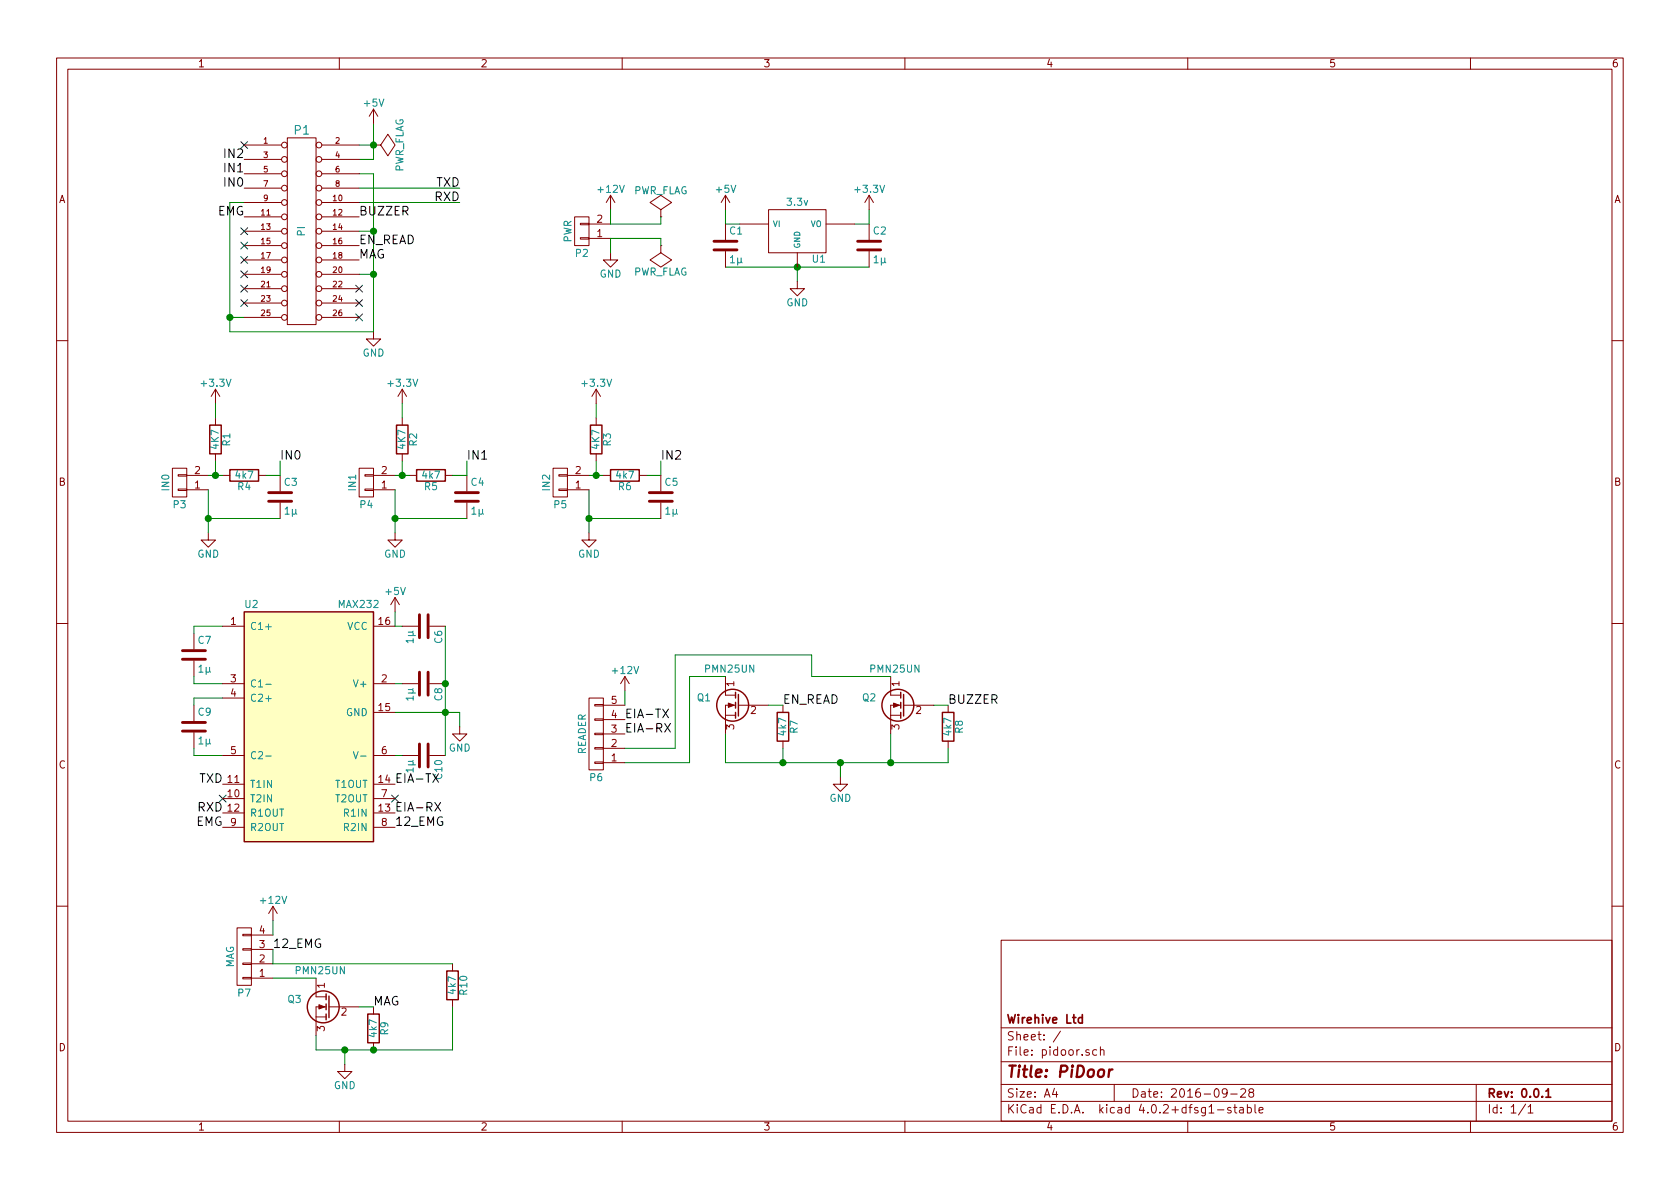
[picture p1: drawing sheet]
<svg xmlns="http://www.w3.org/2000/svg" width="297mm" height="210mm" viewBox="0 0 297 210" stroke-linecap="round" stroke-linejoin="round" font-family="sans-serif">
<g fill="none" stroke="#840000" stroke-width=".18">
<path d="M10 10.3h277v189.9h-277zM12 12.2h273v186.1h-273zM60 10.3v1.9M66 19.3v2.5M66 19.3l-.7 1.3M66 19.3l.8 1.3M110 10.3v1.9M160 10.3v1.9M210 10.3v1.9M260 10.3v1.9M43.2 25.6h6.6M43.2 28.2h6.6"/>
<path d="M43.2 30.7h6.6M43.2 33.3h6.6M43.2 35.8h6.6M43.2 38.3h6.6M50.8 24.4h5.1v33h-5.1zM56.9 25.6h6.6M56.9 28.2h6.6M56.9 30.7h6.6M56.9 33.3h6.6M56.9 35.8h6.6M56.9 38.3h6.6M66 25.6h.1"/>
<path d="M66 25.6h1.3l1.3-1.9 1.2 1.9-1.2 2-1.3-2M101.6 38.3h2.5v5.1h-2.5zM102.6 39.5h1.5v.2h-1.5zM104.1 39.6h3.8M107.9 34.5l-.7 1.3M107.9 34.5v2.6M107.9 34.5l.8 1.3M116.8 38.3h.1M116.8 37.1l1.9-1.3-1.9-1.3-1.9 1.3 1.9 1.3v1.2M128.3 34.5l-.8 1.3M128.3 34.5v2.6M128.3 39.6v2.8"/>
<path d="M128.3 34.5l.7 1.3M130.8 39.6h5.1M135.9 37.1h10.1v7.6h-10.1zM146 39.6h5.1M153.7 34.5l-.8 1.3M153.7 34.5v2.6M153.7 39.6v2.8M153.7 34.5l.7 1.3M43.2 48.5h6.6M43.2 51h6.6M43.2 40.9h6.6M43.2 53.6h6.6"/>
<path d="M43.2 43.4h6.6M43.2 56.1h6.6M43.2 46h6.6M56.9 48.5h6.6M56.9 51h6.6M56.9 40.9h6.6M56.9 53.6h6.6M56.9 43.4h6.6M56.9 56.1h6.6M56.9 46h6.6M66 58.7v1.2h1.3l-1.3 1.3-1.2-1.3h1.2M102.6 42h1.5v.3h-1.5z"/>
<path d="M104.1 42.2h3.8M107.9 44.7v1.3h1.3l-1.3 1.2-1.2-1.2h1.2M116.8 43.4h.1M116.8 43.4v1.3l1.9 1.3-1.9 1.2-1.9-1.2 1.9-1.3M128.3 44.4v2.8M141 49.8v1.2h1.2l-1.2 1.3-1.3-1.3h1.3M141 44.7v2.5M153.7 44.4v2.8M10 60.2h2M38.1 68.8v2.6M38.1 73.9v1.3M38.1 68.8l-.8 1.3"/>
<path d="M38.1 68.8l.8 1.3M71.1 68.8v2.6M71.1 73.9v1.3M71.1 68.8l-.7 1.3M71.1 68.8l.8 1.3M105.4 68.8l-.8 1.3M105.4 68.8v2.6M105.4 73.9v1.3M105.4 68.8l.8 1.3M285 60.2h2M30.5 82.8h2.5v5.1h-2.5zM31.5 83.9h1.5v.3h-1.5z"/>
<path d="M31.5 86.5h1.5v.2h-1.5zM33 86.6h3.8M33 84.1h3.8M36.8 94.2v1.3h1.3l-1.3 1.3-1.2-1.3h1.2M38.1 80.3v1.2M39.4 84.1h1.2M45.7 84.1h1.3M49.5 84.1v2.8M49.5 88.9v2.8M63.5 82.8h2.5v5.1h-2.5zM64.5 83.9h1.5v.3h-1.5zM64.5 86.5h1.5v.2h-1.5z"/>
<path d="M66 86.6h3.8M66 84.1h3.8M69.8 94.2v1.3h1.3l-1.3 1.3-1.2-1.3h1.2M71.1 80.3v1.2M72.4 84.1h1.3M78.7 84.1h1.3M82.5 84.1v2.8M82.5 88.9v2.8M97.8 82.8h2.5v5.1h-2.5zM98.8 83.9h1.5v.3h-1.5zM98.8 86.5h1.5v.2h-1.5zM100.3 86.6h3.8"/>
<path d="M100.3 84.1h3.8M104.1 94.2v1.3h1.3l-1.3 1.3-1.2-1.3h1.2M105.4 80.3v1.2M106.7 84.1h1.2M113 84.1h1.3M116.8 84.1v2.8M116.8 88.9v2.8M10 110.3h2M34.3 112v2.8M34.3 116.8v2.8M39.4 110.7h3.8M66 110.7h3.8"/>
<path d="M69.8 105.7l-.7 1.2M69.8 105.7v2.5M69.8 105.7l.8 1.2M71.1 110.7h2.8M75.9 110.7h2.8M110.5 119.6l-.8 1.3M110.5 119.6v2.6M110.5 119.6l.8 1.3M128.3 119.6v3.3h1.7M157.5 119.6v3.3h1.8M285 110.3h2M34.3 124.7v2.8"/>
<path d="M34.3 129.5v2.8M39.4 120.9h3.8M39.4 133.6h3.8M39.4 123.4h3.8M39.4 138.7h3.8M66 120.9h3.8M66 133.6h3.8M66 138.7h3.8M66 126h3.8M71.1 120.9h2.8M71.1 133.6h2.8M75.9 120.9h2.8"/>
<path d="M75.9 133.6h2.8M81.3 128.5v1.3h1.2l-1.2 1.3-1.3-1.3h1.3M104.1 123.4h2.6v12.7h-2.6zM105.2 124.6h1.5v.2h-1.5zM105.2 127.1h1.5v.3h-1.5zM105.2 129.7h1.5v.2h-1.5zM105.2 132.2h1.5v.3h-1.5zM105.2 134.7h1.5v.3h-1.5zM106.7 124.7h3.8M106.7 134.9h3.8M106.7 132.3h3.8M106.7 129.8h3.8"/>
<path d="M106.7 127.2h3.8M128.3 126.5h1.7M130 124.7h-1.7v5.1M130.6 124.7h5.3M138.4 124.7v1.3M138.4 131.1v1.2M148.6 137.4v1.3h1.3l-1.3 1.2-1.3-1.2h1.3M157.5 126.5h1.8M159.3 124.7h-1.8v5.1M159.8 124.7h5.3M167.6 124.7v1.3M167.6 131.1v1.2"/>
<path d="M39.4 141.2h3.8M39.4 146.3h3.8M39.4 143.8h3.8M66 141.2h3.8M66 146.3h3.8M66 143.8h3.8M10 160.2h2M41.9 164.1h2.5v10.1h-2.5zM42.9 165.2h1.5v.3h-1.5zM42.9 167.8h1.5v.2h-1.5zM42.9 170.3h1.5v.3h-1.5zM42.9 172.8h1.5v.3h-1.5z"/>
<path d="M44.4 173h3.9M44.4 170.4h3.9M44.4 167.9h3.9M44.4 165.3h3.9M48.3 160.3l-.8 1.2M48.3 160.3v2.5M48.3 160.3l.7 1.2M55.9 179.8h1.8M55.9 173v3.3h1.8M57.7 178h-1.8v5.1M58.2 178h5.3M66 178v1.3"/>
<path d="M80 170.4v1.3M80 176.8v1.2M177 166.3h108v32h-108zM285 160.2h2M60 198.3v1.9M61 188.2v1.3h1.2l-1.2 1.2-1.3-1.2h1.3M66 184.4v1.3M110 198.3v1.9M160 198.3v1.9M177 194.8h108M177 191.8h108M177 187.8h108"/>
<path d="M177 181.8h108M186.4 192.5l-.3 1h.9M186.8 193v1M187.5 182.3l-1.3 2M193.9 185.7l-.4-.1-.3 .3 .1 .6 .2 .1 .4-.1M194.6 185.7l.2-.1 .3 .1 .1 .9M194.6 185.1v1.5M197 191.8v3M210 198.3v1.9M215.3 196.3h1.1M217 193.2l-.3 .3h-.3l-.3-.3v-.4l.2-.2 .4-.1 .2 .2a1.19 1.19 0 0 1-.2 1.2l-.4 .1M217.6 193.5h1.1"/>
<path d="M217.6 195.9a.37 .37 0 0 0-.6 .1l.1 .3 .5 .1 .1 .1-.2 .3-.5-.1M218.1 195.8h.6M218.3 195.3v1.3l.4 .2M219.2 195.9h.6v.9M219.4 192.7l.2-.2h.4l.2 .5-.9 1h.9M219.8 196.2l-.4 .1-.3 .2 .3 .3 .4-.1M220.5 195.9l.5-.1 .3 .3-.2 .6h-.6M220.5 195.3v1.5M221.1 193.2l-.3-.3 .1-.2 .2-.2 .4 .1 .2 .2-.1 .2-.6 .2a.48 .48 0 0 0-.1 .7l.2 .1 .5-.1a.48 .48 0 0 0-.2-.7M221.9 195.3v1.3l.2 .2M222.6 196.3l.7-.1v-.3l-.5-.1-.2 .2 .1 .7h.6M260 198.3v1.9"/>
<path d="M261 191.8v6.5M269.7 195.2l-1.2 2M270.2 195.8l.4-.5v1.5M270.2 196.8h.8"/>
<circle cx="50.3" cy="30.7" r=".51"/>
<circle cx="50.3" cy="28.2" r=".51"/>
<circle cx="50.3" cy="25.6" r=".51"/>
<circle cx="50.3" cy="35.8" r=".51"/>
<circle cx="50.3" cy="38.3" r=".51"/>
<circle cx="50.3" cy="33.3" r=".51"/>
<circle cx="56.4" cy="33.3" r=".51"/>
<circle cx="56.4" cy="35.8" r=".51"/>
<circle cx="56.4" cy="30.7" r=".51"/>
<circle cx="56.4" cy="25.6" r=".51"/>
<circle cx="56.4" cy="38.3" r=".51"/>
<circle cx="56.4" cy="28.2" r=".51"/>
<circle cx="50.3" cy="46" r=".51"/>
<circle cx="50.3" cy="40.9" r=".51"/>
<circle cx="50.3" cy="53.6" r=".51"/>
<circle cx="50.3" cy="43.4" r=".51"/>
<circle cx="50.3" cy="48.5" r=".51"/>
<circle cx="50.3" cy="51" r=".51"/>
<circle cx="50.3" cy="56.1" r=".51"/>
<circle cx="56.4" cy="40.9" r=".51"/>
<circle cx="56.4" cy="56.1" r=".51"/>
<circle cx="56.4" cy="48.5" r=".51"/>
<circle cx="56.4" cy="53.6" r=".51"/>
<circle cx="56.4" cy="43.4" r=".51"/>
<circle cx="56.4" cy="46" r=".51"/>
<circle cx="56.4" cy="51" r=".51"/>
</g>
<path d="M191.4 179.4v1.5M191.4 180l-.5-.1-.2 .3v.6l.2 .1 .5-.1M273.3 193l.5-.5v1.5M273.3 194h.9" fill="none" stroke="#840000" stroke-width=".3"/>
<path d="M196.1 189.1l-.1 1.3M196.7 189.1a.54 .54 0 0 0-.6 .4" fill="none" stroke="#840000" stroke-width=".41"/>
<g fill="none" stroke="#008400" stroke-width=".18">
<path d="M63.5 30.7h2.5v28h-25.4v-22.9M63.5 25.6h2.5M63.5 33.3h17.8M63.5 35.8h17.8M66 21.8v6.4h-2.5M107.9 37.1v2.5h8.9v-1.3M128.3 37.1v2.5h2.5M153.7 37.1v2.5h-2.6M40.6 56.1h2.6M63.5 48.5h2.5M63.5 40.9h2.5M116.8 43.4v-1.2h-8.9v2.5"/>
<path d="M128.3 47.2h25.4M141 47.2v2.6M38.1 71.4v2.5M71.1 71.4v2.5M105.4 71.4v2.5M36.8 84.1h2.6M36.8 86.6v7.6M36.8 91.7h12.7M38.1 81.5v2.6M49.5 81.5v2.6h-2.5M69.8 84.1h2.6M69.8 91.7h12.7"/>
<path d="M69.8 86.6v7.6M71.1 81.5v2.6M82.5 81.5v2.6h-2.5M104.1 84.1h2.6M104.1 91.7h12.7M104.1 86.6v7.6M105.4 81.5v2.6M116.8 81.5v2.6h-2.5M34.3 119.6v1.3h5.1M39.4 110.7h-5.1v1.3M69.8 108.2v2.5h1.3M78.7 110.7v22.9"/>
<path d="M128.3 119.6h-6.4v15.3h-11.4M157.5 119.6h-14v-3.8h-24.1v16.5h-8.9M34.3 132.3v1.3h5.1M39.4 123.4h-5.1v1.3M69.8 120.9h1.3M69.8 133.6h1.3M69.8 126h11.5v2.5M110.5 122.2v2.5M128.3 129.8v5.1h39.3v-2.6M135.9 124.7h2.5M138.4 132.3v2.6M148.6 134.9v2.5"/>
<path d="M157.5 129.8v5.1M165.1 124.7h2.5M48.3 162.8v2.5M48.3 167.9v2.5h31.7M48.3 173h7.6M63.5 178h2.5M80 178v7.7h-24.1v-2.6M61 185.7v2.5"/>
</g>
<g fill="none" stroke="#000084" stroke-width=".18">
<path d="M42.6 25l1.2 1.3M43.8 25l-1.2 1.3M42.6 45.4l1.2 1.2M42.6 47.9l1.2 1.2M42.6 50.4l1.2 1.3M42.6 53l1.2 1.2M42.6 40.3l1.2 1.2M42.6 42.8l1.2 1.2M43.8 45.4l-1.2 1.2M43.8 47.9l-1.2 1.2M43.8 50.4l-1.2 1.3M43.8 53l-1.2 1.2"/>
<path d="M43.8 40.3l-1.2 1.2M43.8 42.8l-1.2 1.2M62.9 53l1.2 1.2M62.9 55.5l1.2 1.2M62.9 50.4l1.2 1.3M64.1 53l-1.2 1.2M64.1 55.5l-1.2 1.2M64.1 50.4l-1.2 1.3M38.8 140.6l1.2 1.2M40 140.6l-1.2 1.2M69.2 140.6l1.3 1.2M70.5 140.6l-1.3 1.2"/>
</g>
<g fill="none" stroke="#840000" stroke-width=".25">
<path d="M37.1 75.2h2v5.1h-2zM70.1 75.2h2v5.1h-2zM104.4 75.2h2v5.1h-2zM40.6 83.1h5.1v2h-5.1zM73.7 83.1h5v2h-5zM107.9 83.1h5.1v2h-5.1zM43.2 108.2h22.8v40.6h-22.8zM130 122.4v1M130 124.2v1M130 126v1M130.6 122.8v3.8M137.4 126h2v5.1h-2z"/>
<path d="M159.3 122.4v1M159.3 124.2v1M159.3 126v1M159.8 122.8v3.8M166.6 126h2.1v5.1h-2.1zM57.7 175.8v1M57.7 177.5v1.1M57.7 179.3v1M58.2 176.1v3.9M65 179.3h2.1v5.1h-2.1zM79 171.7h2v5.1h-2z"/>
<circle cx="129.5" cy="124.7" r="2.82"/>
<circle cx="158.7" cy="124.7" r="2.82"/>
<circle cx="57.1" cy="178" r="2.82"/>
</g>
<g fill="none" stroke="#840000" stroke-width=".51">
<path d="M126.2 44.2h4.1M126.2 42.7h4.1M151.6 44.2h4.1M151.6 42.7h4.1M47.5 88.6h4.1M47.5 87.1h4.1M80.5 88.6h4.1M80.5 87.1h4.1M114.8 88.6h4.1M114.8 87.1h4.1M32.3 116.6h4M32.3 115.1h4"/>
<path d="M74.2 108.7v4.1M74.2 118.9v4M75.7 108.7v4.1M75.7 118.9v4M32.3 129.3h4M32.3 127.8h4M74.2 131.6v4M75.7 131.6v4"/>
</g>
<g fill="#008400" stroke="#008400" stroke-width=".25">
<circle cx="36.8" cy="91.7" r=".51"/>
<circle cx="38.1" cy="84.1" r=".51"/>
<circle cx="69.9" cy="91.7" r=".51"/>
<circle cx="71.1" cy="84.1" r=".51"/>
<circle cx="105.4" cy="84.1" r=".51"/>
<circle cx="104.1" cy="91.7" r=".51"/>
<circle cx="141" cy="47.2" r=".51"/>
<circle cx="61" cy="185.7" r=".51"/>
<circle cx="157.5" cy="134.9" r=".51"/>
<circle cx="138.4" cy="134.9" r=".51"/>
<circle cx="148.6" cy="134.9" r=".51"/>
<circle cx="78.7" cy="126" r=".51"/>
<circle cx="78.7" cy="120.9" r=".51"/>
<circle cx="66" cy="48.5" r=".51"/>
<circle cx="40.6" cy="56.1" r=".51"/>
<circle cx="66" cy="185.7" r=".51"/>
<circle cx="66" cy="25.6" r=".51"/>
<circle cx="66" cy="40.9" r=".51"/>
</g>
<g fill="#840000" stroke="#840000" stroke-width=".18">
<path d="M128.8 124.3l1 .4-1 .4z"/>
<path d="M56.4 177.7l1 .3-1 .4z"/>
<path d="M158 124.3l1 .4-1 .4z"/>
</g>
<path d="M76.5 136.8l1 1.5M77.5 136.8l-1 1.5M117.2 125.4l1 1.5M117.5 127.9l1 1.6M118.2 125.4l-1 1.5M118.5 127.9l-1 1.6M76.9 141.9l1 1.5M77.9 141.9l-1 1.5" fill="none" stroke="#000" stroke-width=".18"/>
<path d="M43.2 108.2h22.8v40.6h-22.8z" fill="#ffffc2" stroke="#ffffc2" stroke-width=".18"/>
<path d="M47 121h1M47 133.7h1M62.5 132.9l.4 1.3 .4-1.3M63.8 133.7h.9" fill="none" stroke="#008484" stroke-width=".18"/>
<text font-size="2.8" fill="#840000" x="178" y="190.5">Title: PiDoor</text>
<text font-size="2.1" fill="#008484" x="52" y="23.8">P1</text>
<g font-size="2.1">
<text x="39.9" y="27.9">IN2</text>
<text x="39.9" y="30.5">IN1</text>
<text x="39.9" y="33">IN0</text>
<text x="76.8" y="35.6">RXD</text>
<text x="77" y="33">TXD</text>
<text x="38.4" y="38.1">EMG</text>
<text x="63.5" y="38.1">BUZZER</text>
<text x="63.5" y="43.2">EN_READ</text>
<text x="63.5" y="45.7">MAG</text>
<text x="49.5" y="81.3">IN0</text>
<text x="82.5" y="81.3">IN1</text>
<text x="116.8" y="81.3">IN2</text>
<text x="138.4" y="124.5">EN_READ</text>
<text x="167.6" y="124.5">BUZZER</text>
<text x="110.5" y="127">EIA-TX</text>
<text x="110.5" y="129.5">EIA-RX</text>
<text x="34.9" y="143.5">RXD</text>
<text x="35.1" y="138.4">TXD</text>
<text x="69.8" y="138.4">EIA-TX</text>
<text x="69.8" y="143.5">EIA-RX</text>
<text x="34.5" y="146">EMG</text>
<text x="69.8" y="146">12_EMG</text>
<text x="48.3" y="167.6">12_EMG</text>
<text x="66" y="177.8">MAG</text>
</g>
<g font-size="2.1" fill="#840000">
<text x="178" y="184">Sheet: /</text>
<text x="178" y="181">Wirehive Ltd</text>
<text x="178" y="186.7">File: pidoor.sch</text>
<text x="178" y="196.9">KiCad E.D.A. kicad 4.0.2+dfsg1-stable</text>
<text x="178" y="194.1">Size: A4</text>
<text x="200" y="194.1">Date: 2016-09-28</text>
<text x="263" y="194.1">Rev: 0.0.1</text>
<text x="263" y="196.9">Id: 1/1</text>
</g>
<g font-size="1.8" fill="#840000">
<text x="35" y="11.9">1</text>
<text x="85" y="11.9">2</text>
<text x="135" y="11.9">3</text>
<text x="185" y="11.9">4</text>
<text x="235" y="11.9">5</text>
<text x="285" y="11.9">6</text>
<text x="10.4" y="35.9">A</text>
<text x="285.4" y="35.9">A</text>
<text x="105.6" y="41.9">1</text>
<text x="105.6" y="39.4">2</text>
<text x="34.4" y="83.8">2</text>
<text x="67.5" y="83.8">2</text>
<text x="101.8" y="83.8">2</text>
<text x="10.4" y="85.9">B</text>
<text x="34.4" y="86.4">1</text>
<text x="67.5" y="86.4">1</text>
<text x="101.8" y="86.4">1</text>
<text x="285.4" y="85.9">B</text>
<text x="40.8" y="110.5">1</text>
<text x="67" y="110.5">16</text>
<text x="40.8" y="120.6">3</text>
<text x="40.8" y="123.2">4</text>
<text x="67" y="125.7">15</text>
<text x="67.5" y="120.6">2</text>
<text x="108.1" y="124.5">5</text>
<text x="129.8" y="121.4" transform="rotate(-90 129.8 121.4)">1</text>
<text x="159" y="121.4" transform="rotate(-90 159 121.4)">1</text>
<text x="108.1" y="129.5">3</text>
<text x="108.1" y="127">4</text>
<text x="129.8" y="129" transform="rotate(-90 129.8 129)">3</text>
<text x="132.7" y="126.2">2</text>
<text x="159" y="129" transform="rotate(-90 159 129)">3</text>
<text x="162" y="126.2">2</text>
<text x="10.4" y="135.9">C</text>
<text x="40.8" y="133.3">5</text>
<text x="67.5" y="133.3">6</text>
<text x="108.1" y="134.6">1</text>
<text x="108.1" y="132.1">2</text>
<text x="285.4" y="135.9">C</text>
<text x="40.3" y="141">10</text>
<text x="40.3" y="138.4">11</text>
<text x="40.3" y="143.5">12</text>
<text x="67" y="143.5">13</text>
<text x="67" y="138.4">14</text>
<text x="67.5" y="141">7</text>
<text x="40.8" y="146">9</text>
<text x="67.5" y="146">8</text>
<text x="45.9" y="167.6">3</text>
<text x="45.9" y="165.1">4</text>
<text x="45.9" y="172.7">1</text>
<text x="45.9" y="170.2">2</text>
<text x="57.4" y="174.7" transform="rotate(-90 57.4 174.7)">1</text>
<text x="60.4" y="179.6">2</text>
<text x="10.4" y="185.9">D</text>
<text x="57.4" y="182.3" transform="rotate(-90 57.4 182.3)">3</text>
<text x="285.4" y="185.9">D</text>
<text x="35" y="199.9">1</text>
<text x="85" y="199.9">2</text>
<text x="135" y="199.9">3</text>
<text x="185" y="199.9">4</text>
<text x="235" y="199.9">5</text>
<text x="285" y="199.9">6</text>
</g>
<g font-size="1.8" fill="#008484">
<text x="64.4" y="18.8">+5V</text>
<text x="71.3" y="30.6" transform="rotate(-90 71.3 30.6)">PWR_FLAG</text>
<text x="105.9" y="34.1">+12V</text>
<text x="111.9" y="34.3">PWR_FLAG</text>
<text x="126.7" y="34.1">+5V</text>
<text x="151.3" y="34.1">+3.3V</text>
<text x="53.9" y="41.7" transform="rotate(-90 53.9 41.7)">PI</text>
<text x="129" y="41.4">C1</text>
<text x="139.2" y="36.4">3.3v</text>
<text x="154.4" y="41.4">C2</text>
<text x="101" y="42.9" transform="rotate(-90 101 42.9)">PWR</text>
<text x="101.8" y="45.4">P2</text>
<text x="129.2" y="46.5">1µ</text>
<text x="143.7" y="46.4">U1</text>
<text x="154.6" y="46.5">1µ</text>
<text x="106" y="49.1">GND</text>
<text x="111.9" y="48.7">PWR_FLAG</text>
<text x="139" y="54.1">GND</text>
<text x="64.1" y="63">GND</text>
<text x="35.8" y="68.4">+3.3V</text>
<text x="68.8" y="68.4">+3.3V</text>
<text x="103.1" y="68.4">+3.3V</text>
<text x="38.7" y="79.3" transform="rotate(-90 38.7 79.3)">4K7</text>
<text x="40.7" y="78.8" transform="rotate(-90 40.7 78.8)">R1</text>
<text x="71.7" y="79.3" transform="rotate(-90 71.7 79.3)">4K7</text>
<text x="73.7" y="78.8" transform="rotate(-90 73.7 78.8)">R2</text>
<text x="106" y="79.3" transform="rotate(-90 106 79.3)">4K7</text>
<text x="108" y="78.8" transform="rotate(-90 108 78.8)">R3</text>
<text x="29.9" y="86.7" transform="rotate(-90 29.9 86.7)">IN0</text>
<text x="30.7" y="89.9">P3</text>
<text x="41.7" y="84.6">4k7</text>
<text x="42.1" y="86.7">R4</text>
<text x="50.3" y="85.9">C3</text>
<text x="62.9" y="86.7" transform="rotate(-90 62.9 86.7)">IN1</text>
<text x="63.7" y="89.9">P4</text>
<text x="74.7" y="84.6">4k7</text>
<text x="75.1" y="86.7">R5</text>
<text x="83.3" y="85.9">C4</text>
<text x="97.2" y="86.7" transform="rotate(-90 97.2 86.7)">IN2</text>
<text x="98" y="89.9">P5</text>
<text x="109" y="84.6">4k7</text>
<text x="109.4" y="86.7">R6</text>
<text x="117.6" y="85.9">C5</text>
<text x="50.4" y="91">1µ</text>
<text x="83.4" y="91">1µ</text>
<text x="117.7" y="91">1µ</text>
<text x="34.9" y="98.6">GND</text>
<text x="67.9" y="98.6">GND</text>
<text x="102.2" y="98.6">GND</text>
<text x="43.3" y="107.5">U2</text>
<text x="60" y="107.5">MAX232</text>
<text x="68.2" y="105.2">+5V</text>
<text x="35.1" y="113.8">C7</text>
<text x="44.2" y="111.4">C1+</text>
<text x="61.3" y="111.4">VCC</text>
<text x="73.1" y="113.7" transform="rotate(-90 73.1 113.7)">1µ</text>
<text x="78.2" y="113.7" transform="rotate(-90 78.2 113.7)">C6</text>
<text x="35.2" y="118.9">1µ</text>
<text x="108.4" y="119.2">+12V</text>
<text x="124.8" y="118.9">PMN25UN</text>
<text x="154" y="118.9">PMN25UN</text>
<text x="44.2" y="121.5">C1-</text>
<text x="44.2" y="124.1">C2+</text>
<text x="62.8" y="121.5">V+</text>
<text x="73.1" y="123.8" transform="rotate(-90 73.1 123.8)">1µ</text>
<text x="78.2" y="123.9" transform="rotate(-90 78.2 123.9)">C8</text>
<text x="123.3" y="124">Q1</text>
<text x="152.5" y="124">Q2</text>
<text x="35.1" y="126.5">C9</text>
<text x="35.2" y="131.6">1µ</text>
<text x="61.1" y="126.6">GND</text>
<text x="139" y="130" transform="rotate(-90 139 130)">4k7</text>
<text x="141" y="129.6" transform="rotate(-90 141 129.6)">R7</text>
<text x="168.2" y="130" transform="rotate(-90 168.2 130)">4k7</text>
<text x="170.2" y="129.6" transform="rotate(-90 170.2 129.6)">R8</text>
<text x="44.2" y="134.2">C2-</text>
<text x="73.1" y="136.5" transform="rotate(-90 73.1 136.5)">1µ</text>
<text x="78.2" y="137.7" transform="rotate(-90 78.2 137.7)">C10</text>
<text x="79.3" y="132.9">GND</text>
<text x="103.6" y="133.5" transform="rotate(-90 103.6 133.5)">READER</text>
<text x="44.2" y="141.9">T2IN</text>
<text x="44.2" y="139.3">T1IN</text>
<text x="59.2" y="141.9">T2OUT</text>
<text x="59.2" y="139.3">T1OUT</text>
<text x="104.3" y="138.1">P6</text>
<text x="146.6" y="141.8">GND</text>
<text x="44.2" y="146.9">R2OUT</text>
<text x="44.2" y="144.4">R1OUT</text>
<text x="61" y="146.9">R2IN</text>
<text x="61" y="144.4">R1IN</text>
<text x="46.2" y="159.8">+12V</text>
<text x="41.4" y="171.2" transform="rotate(-90 41.4 171.2)">MAG</text>
<text x="52.4" y="172.3">PMN25UN</text>
<text x="42.1" y="176.2">P7</text>
<text x="50.9" y="177.3">Q3</text>
<text x="80.6" y="175.7" transform="rotate(-90 80.6 175.7)">4k7</text>
<text x="82.6" y="175.9" transform="rotate(-90 82.6 175.9)">R10</text>
<text x="66.6" y="183.3" transform="rotate(-90 66.6 183.3)">4k7</text>
<text x="68.6" y="183" transform="rotate(-90 68.6 183)">R9</text>
<text x="59" y="192.6">GND</text>
</g>
<g font-size="1.4" fill="#840000">
<text x="46.6" y="25.4">1</text>
<text x="46.6" y="27.9">3</text>
<text x="59.3" y="25.4">2</text>
<text x="59.3" y="27.9">4</text>
<text x="46.6" y="30.5">5</text>
<text x="46.6" y="33">7</text>
<text x="46.6" y="35.6">9</text>
<text x="58.9" y="35.6">10</text>
<text x="59.3" y="30.5">6</text>
<text x="59.3" y="33">8</text>
<text x="46.2" y="38.1">11</text>
<text x="46.2" y="40.6">13</text>
<text x="58.9" y="38.1">12</text>
<text x="58.9" y="40.6">14</text>
<text x="46.2" y="43.2">15</text>
<text x="46.2" y="45.7">17</text>
<text x="58.9" y="43.2">16</text>
<text x="58.9" y="45.7">18</text>
<text x="46.2" y="50.8">21</text>
<text x="46.2" y="53.3">23</text>
<text x="46.2" y="48.3">19</text>
<text x="58.9" y="48.3">20</text>
<text x="58.9" y="50.8">22</text>
<text x="58.9" y="53.3">24</text>
<text x="46.2" y="55.9">25</text>
<text x="58.9" y="55.9">26</text>
</g>
<g font-size="1.4" fill="#008484">
<text x="136.7" y="40.1">VI</text>
<text x="143.2" y="40.1">VO</text>
<text x="141.5" y="43.9" transform="rotate(-90 141.5 43.9)">GND</text>
</g>
</svg>
